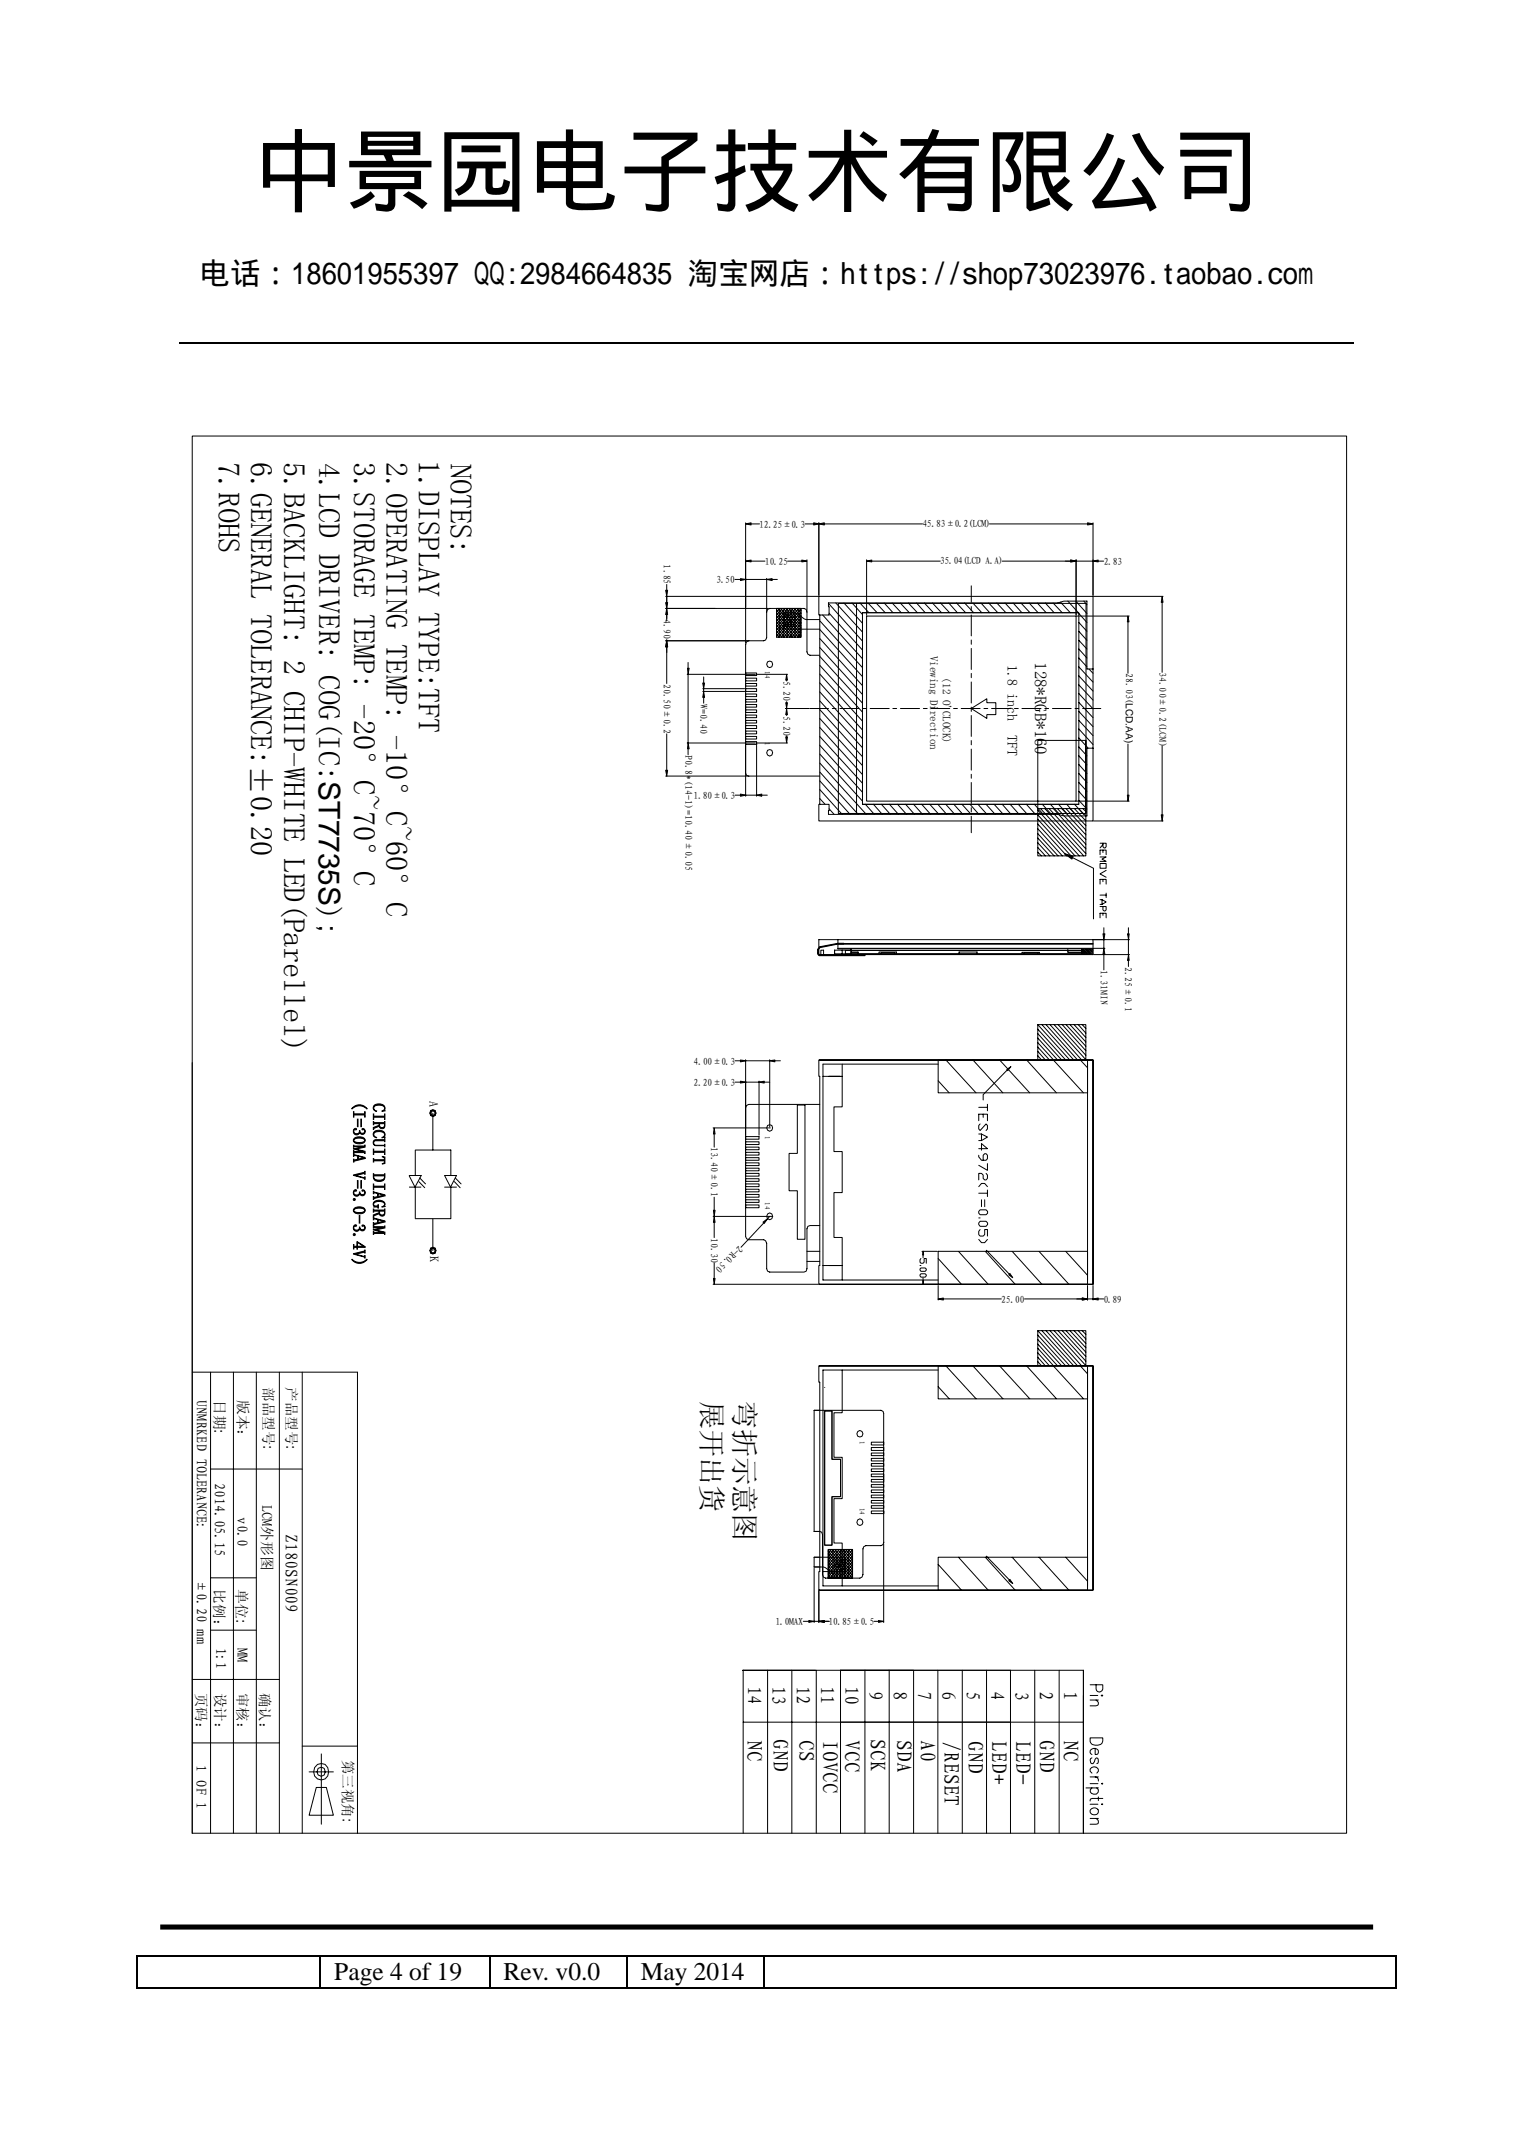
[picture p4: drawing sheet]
<svg xmlns="http://www.w3.org/2000/svg" width="210mm" height="297mm" viewBox="0 0 210 297" stroke-linecap="round" stroke-linejoin="round" font-family="sans-serif">
<path d="M24.9 47.5h163" fill="none" stroke="#000" stroke-width=".25"/>
<path d="M19 271.3h.1v.1h-.1zM193.6 271.3h.2v.1h-.2zM193.6 275.7h.2v.2h-.2z" fill="#000"/>
<path d="M19 271.3h174.8M19 275.8h25.4M19.1 271.4v4.5M44.5 271.4v4.5M44.5 275.8h23.4M67.9 271.4v4.5M68 275.8h18.9M87 271.4v4.5M87.1 275.8h18.9M106 271.4v4.5M106.1 275.8h87.5M193.7 271.4v4.5" fill="none" stroke="#000" stroke-width=".17"/>
<path d="M22.2 267.4h168.3" fill="none" stroke="#000" stroke-width=".71" stroke-linecap="butt"/>
<g fill="none" stroke="#000" stroke-width=".14">
<path d="M103.4 72.7l.8-.2v.3zM103.4 77.9l.8-.2v.3zM103.4 72.7h.1M103.4 77.9h.1M103.4 72.5v16.7M104.2 72.7h1.2M104.2 77.9h1.9M109.3 77.9h1.9M111.2 77.7l.8 .2-.8 .1zM111.7 72.7h1.2M112 77.7v7.1M112.9 72.5l.7 .2-.7 .1z"/>
<path d="M113.6 72.5v10.1M113.6 72.7h.1M113.6 72.7l.8-.2v.3zM114.4 72.7h13.6M120.2 77.9l.7-.2v.3zM120.2 77.7v7.6M120.2 77.9h.1M120.9 77.9h9.6M137.3 72.7h13.6M139 77.9h9.5M148.5 77.7l.8 .2-.8 .1zM149.3 77.7v7.6"/>
<path d="M149.3 77.9h2.4M150.9 72.5l.7 .2-.7 .1zM151.6 72.5v10.1M151.6 77.9l.8-.2v.3zM152.4 77.9h.7M92.3 83.6h.3l-.1 .8zM92.3 81.9h.3l-.1 .8zM92.4 82.7h21.1M92.4 84.4h14.2M92.4 88.9h11.3M92.5 88.9l.1 .8h-.3zM92.5 84.4l.1 .9h-.3z"/>
<path d="M92.5 81.1v.8M92.5 82.7v3.4M92.5 88.7v.2M92.5 89.7v5.1M95.3 93.6h9.5M95.4 92.7h.2l-.1 .9zM95.5 91.9v.8M95.5 93.6v9.5M97.5 94.8h.2l-.1 .7zM97.5 95.5h5.8M97.5 95.9h5.8M97.6 95.9l.1 .9h-.2z"/>
<path d="M97.6 93.9v.8M97.6 95.5v.4M97.6 96.8v.8M102 80.4h.7M102.7 80.3l.7 .1-.7 .1zM103.4 93.4h1.6v.3h-1.6zM103.4 94.1h1.6v.4h-1.6zM103.4 94.8h1.6v.4h-1.6zM103.4 95.5h1.6v.4h-1.6zM103.4 96.3h1.6v.3h-1.6zM103.4 97h1.6v.4h-1.6zM103.4 97.7h1.6v.4h-1.6z"/>
<path d="M103.4 98.5h1.6v.3h-1.6zM103.4 99.2h1.6v.4h-1.6zM103.4 99.9h1.6v.4h-1.6zM103.4 89.4v21.1M103.4 95.5h.1M103.4 95.9h.1M103.4 89.4h.1M103.4 80.4h3M105 93.6h.1M105.1 93.6h4.2M106.4 80.4l.7-.1v.2zM106.4 84.9l.1-.3 .3-.2h4.7l.3 .2 .2 .3"/>
<path d="M106.4 84.9v3.6l-.2 .3-.2 .1h-2.1l-.3 .1-.2 .4M106.4 80.2v4.6M106.4 84.9h.1M106.5 91.8l.3-.1 .3 .1 .1 .4-.1 .3-.3 .1-.3-.1-.1-.3zM107.1 80.4h.7M107.7 84.4h3.4v4h-3.4zM107.7 84.7l3.4 3.7M107.7 85.1l3.1 3.3M107.7 85.5l2.7 2.9M107.7 85.9l2.3 2.5M107.7 86.3l1.9 2.1M107.7 86.7l1.6 1.7"/>
<path d="M107.7 87.1l1.2 1.3M107.7 87.6l.8 .8M107.7 88l.4 .4M107.7 88.4h.1M107.8 84.4l-.1 .1M107.9 84.4l3.2 3.6M108.2 84.4l-.5 .5M108.3 84.4l2.8 3.2M108.6 84.4l-.9 .9M108.7 84.4l2.4 2.8M108.8 85.3h1.5v.4h-.9l-.1 .1-.2-.1h-.3M108.8 86h1.5v.3l-1.5 .1"/>
<path d="M108.8 86.6h.3l.2-.1 .1 .1h.9v.3h-.9l-.1 .1-.2-.1-.3 .1M108.9 84.4l-1.2 1.4M109 98.3h3.3M109 97.5h.2l-.1 .8zM109 84.4l2.1 2.4M109.1 93.6l.1 .8h-.2zM109.1 98.3l.1 .8h-.2zM109.1 94.4v.1M109.1 97.3v.2M109.1 99.1v.2M109.2 85.4l.2 .1-.1 .1zM109.2 86.7l.2 .1-.1 .1z"/>
<path d="M109.3 84.4l-1.6 1.8M109.4 84.4l1.7 2M109.6 86.1h.2v.1h-.2zM109.7 84.4l-2 2.2M109.8 84.4l1.3 1.5M110.1 84.4l-2.4 2.6M110.2 84.4l.9 1.1M110.4 84.4l-2.7 3M110.5 84.4l.6 .7M110.8 84.4l-3.1 3.4M110.9 84.4l.2 .3M111.1 84.5l-3.4 3.7"/>
<path d="M111.1 84.9l-3.1 3.5M111.1 85.3l-2.7 3.1M111.1 85.7l-2.4 2.7M111.1 86.1l-2 2.3M111.1 86.5l-1.6 1.9M111.1 87l-1.3 1.4M111.1 87.4l-.9 1M111.1 87.8l-.5 .6M111.1 88.2l-.1 .2M112 84.9v5.5l.1 .4 .3 .1h1.3M112 84.9h.1M112.4 98.3h2.5"/>
<path d="M113.6 82.7h38v10.1h-.8v-9.4h-3.2l-.8 .3h-31.9l.1 1.6h-1.4zM113.6 82.7h.1M113.7 86h-1.9l-.2-.1a2.42 2.42 0 0 0-2.8-.9v2.3h4.9M113.7 85.3v26.3M113.7 86.1l6 6.5M113.7 87.3l6 6.6M113.7 88.6l6 6.5M113.7 89.8l6 6.6M113.7 91.1l6 6.5M113.7 92.3l6 6.5M113.7 93.5l6 6.6M113.7 94.7l6 6.6"/>
<path d="M113.7 96l6 6.5M113.7 97.2l6 6.5M113.7 98.4l6 6.6M113.7 99.7l6 6.5M114.1 85.3l5.6 6.1M114.9 83.7l4.8 5.2M115 85.1l4.7 5.1M115.5 98.3h.5M116 83.7l3.7 4M116.3 83.7h34.4v29.2h-34.4zM116.5 98.3h2.6M117.1 83.7l2.6 2.8"/>
<path d="M118.2 83.7l1.5 1.6M118.8 83.7v29.2M119.3 83.7l1.2 1.3M119.7 85h30v26.6h-30zM119.7 98.3h.5M120.2 85.5h29.1v25.6M120.2 85.5v25.6h29.1M120.2 85.5h.1M120.4 83.7l1.3 1.3M120.7 98.3h2.7M121.5 83.7l1.3 1.3M122.7 83.7l1.2 1.3"/>
<path d="M123.8 83.7l1.2 1.3M123.9 98.3h.5M124.9 83.7l1.3 1.3M124.9 98.3h2.7M126 83.7l1.3 1.3M127.1 83.7l1.3 1.3M128.1 98.3h.5M128.2 83.7l1.3 1.3M129.2 98.3h2.6M129.3 83.7l1.3 1.3M130.5 83.7l1.2 1.3M131.6 83.7l1.2 1.3"/>
<path d="M132.3 98.3h.5M132.7 83.7l1.3 1.3M133.3 98.3h2.7M133.8 83.7l1.3 1.3M134.7 98.3l2.2-1.4v.6h1.3v1.6h-1.3v.6zM134.7 81.3v2.3M134.7 84.2v.6M134.7 85.3v2.9M134.7 88.8v.6M134.7 90v2.9M134.7 93.4v.6M134.7 94.6v2.9"/>
<path d="M134.7 98.1v.6M134.7 99.3v2.9M135 83.7l1.2 1.3M136.1 83.7l1.2 1.3M136.5 98.3h.5M137.2 83.7l1.2 1.3M137.6 98.3h2.6M138.3 83.7l1.3 1.3M139.4 83.7l1.3 1.3M140.5 83.7l1.3 1.3M140.7 98.3h.6M141.6 83.7l1.3 1.3"/>
<path d="M141.8 98.3h2.6M142.8 83.7l1.2 1.3M143.9 83.7l1.2 1.3M144.9 98.3h.6M145 83.7l1.2 1.3M146 98.3h2.6M146.1 83.7l1.3 1.3M147.1 83.5l1.4 1.5M148.1 83.4l1.5 1.6h-29.9v26.6M149.1 98.3h.6M149.2 83.4l1.6 1.7M149.3 85.5h.1"/>
<path d="M149.4 85.5h7.3M149.7 85.1l1.1 1.3M149.7 86.4l1.1 1.2M149.7 87.6l1.1 1.2M149.7 88.8l1.1 1.2M149.7 90l1.1 1.3M149.7 91.3l1.1 1.2M149.7 92.5l1.9 2.1M149.7 93.8l1.9 2.1M149.7 95l1.9 2.1M149.7 96.2l1.9 2.1M149.7 97.5l1.9 2.1"/>
<path d="M149.7 98.7l1.9 2.1M149.7 99.9l1.9 2.2M150.2 98.3h2.5M150.4 83.4l.4 .5M151.1 92.8l.5 .6M151.6 92.8v11M151.6 82.7h.1M151.8 82.7h9.6M156.5 85.5l.1 .8h-.2zM156.5 86.3v7.1M161.2 82.7l.2 .9h-.3zM161.2 83.6v9.7"/>
<path d="M92.3 106.9h.3l-.1 .8zM92.4 107.7h11.3M92.5 101.8v5.1M95.3 103.1h9.5M95.5 103.9v.8M95.5 103.1l.1 .8h-.2zM102 110.3h.7M102.7 110.2l.7 .1-.7 .2zM103.4 100.7h1.6v.4h-1.6zM103.4 101.4h1.6v.4h-1.6zM103.4 102.2h1.6v.3h-1.6zM103.4 102.9h1.6v.4h-1.6z"/>
<path d="M103.4 107.3l.2 .3 .3 .1h9.8M103.4 110.3h1.6M103.4 103.3h.1M105 110.3l.7-.1v.3zM105 103.1h.1M105 103.4v7.1M105 103.3h.1M105.1 103.1h4.2M105.7 110.3h.7M106.5 104.1l.3-.1 .3 .1 .1 .3-.1 .4-.3 .1-.3-.1-.1-.4zM109 102.2h.2l-.1 .9zM109.1 102.1v.1"/>
<path d="M113.6 111.6h1.4l-.1 1.4h31.9l.8 .2h3.2v-9.4h.8v10.1h-38zM113.7 100.9l6 6.6M113.7 102.2l6 6.5M113.7 103.4l6 6.5M113.7 104.6l6 6.5M113.7 105.9l6.5 7.1M113.7 107.1l5.4 5.9M113.7 108.3l4.2 4.7M113.7 109.5l3.1 3.5M113.7 110.8l.8 .8M115 112.2l.7 .8M119.7 111.6h30"/>
<path d="M120.1 111.6l1.2 1.4M121.2 111.6l1.2 1.4M122.3 111.6l1.2 1.4M123.4 111.6l1.3 1.4M124.5 111.6l1.3 1.4M125.6 111.6l1.3 1.4M126.7 111.6l1.3 1.4M127.9 111.6l1.2 1.4M129 111.6l1.3 1.4M130.1 111.6l1.2 1.4M131.2 111.6l1.3 1.4M132.3 111.6l1.3 1.4"/>
<path d="M133.5 111.6l1.2 1.4M134.6 111.6l1.2 1.4M134.7 102.7v.6M134.7 103.9v2.9M134.7 107.4v.6M134.7 108.6v2.9M134.7 112.1v.5M134.7 113.2v2.3M135.7 111.6l1.2 1.4M136.8 111.6l1.3 1.4M137.9 111.6l1.3 1.4M139 111.6l1.3 1.4"/>
<path d="M140.1 111.6l1.3 1.4M141.3 111.6l1.2 1.4M142.4 111.6l1.3 1.4M143.5 111.6l1.2 1.4M144 102.7h6.6v16h-6.6zM144 118.2l.5 .5M144 117.6l1 1.1M144 116.9l1.6 1.8M144 116.3l2.2 2.4M144 115.7l2.8 3M144 115l3.4 3.7M144 114.3l4 4.4"/>
<path d="M144 113.7l4.6 5M144 113.1l5.1 5.6M144 112.4l5.7 6.3M144 112.2h6.6M144.4 112.2l5.9 6.5M144.6 111.6l1.3 1.4M144.9 112.2l5.7 6.2M145.5 112.2l5.1 5.6M145.7 111.6l1.3 1.4M146.1 112.2l4.5 4.9M146.7 112.2l3.9 4.3M146.9 111.6l1.2 1.4"/>
<path d="M147.3 112.2l3.3 3.6M147.7 118.4l1.2 .4-.2 .4zM147.9 112.2l2.7 3M148 111.6l1.2 1.4M148.4 112.2l2.2 2.4M148.8 119l2.9 1.5v7M149.1 112.2l1.5 1.7M149.1 111.6l1.2 1.4M149.3 111.1h.1M149.4 111.1h7.3M149.6 112.2l1 1M149.7 101.1l1.9 2.2"/>
<path d="M149.7 102.4l1.3 1.4M149.7 103.6l1.1 1.3M149.7 104.9l1.1 1.2M149.7 106.1l1.1 1.2M149.7 107.3l1.1 1.3M149.7 108.6l1.1 1.2M149.7 109.8l1.1 1.2M149.7 111l1.1 1.2M150.2 112.2l.4 .4M151.6 113.9h.1M151.8 113.9h9.6M152.6 119.8h.9v.7h-.9z"/>
<path d="M152.6 117h.9v.5l-.2 .1-.3-.1v-.5M152.6 118.6v-.7h.9v.7M152.6 118.9h.9l-.6 .3 .6 .3h-.9M153 117.2l-.4 .4M153 117.9v.4M156.4 110.3h.2l-.1 .8zM156.5 103.2v7.1M161.1 113.1h.3l-.2 .8zM161.2 103.5v9.6M113.4 131.7l.1 .1v.5h-.1zM113.4 132.3l.2 .1h-.1zM113.5 132.4h.1v.1z"/>
<path d="M113.5 131.6v.2l-.1-.1zM113.6 132.4l.1 .2-.1-.1zM113.7 132.5h6.3v.1h-6.3zM113.7 132.5h6.3M113.7 131.4l2.5-.5v.1l-2.4 .5zM113.7 131.4l.1 .1-.2 .1h-.1zM113.9 132.4v-.6h.4v.6M116.2 130.9h.9v.1h-.9zM116.2 130.4v1.2h35.4M116.2 131.6h35.5M116.2 131h35.4M116.2 130.9h35.4"/>
<path d="M116.8 131.8v.6M117.3 131.9h32.8v.4h-32.8zM118.1 132.2h1v.1v-.1M118.1 131.8h-2.3v.5h35v.1M118.1 132.1h.9v.2M118.1 131.6v.7M121.9 132.3v-.2h2.5v.2M122.2 132.3v-.1h1.9v.1M133.1 132.3v-.2h2.5v.2M141.8 132.3v-.2h2.4v.2M142.1 132.3v-.1h1.9v.1M148.1 131.6v.5h2h-2v-.2"/>
<path d="M150.1 132.3v-.7l.6 .7M150.1 131.8l.4 .5M150.1 132l.3 .3M150.1 132.2l.1 .1M150.3 131.6l.7 .8M150.5 131.6l.7 .8M150.6 131.6l.8 .8M150.8 132.4h.1M150.8 131.6l.8 .8M151 131.6l.6 .7M151.2 131.6l.4 .5M151.4 131.6l.2 .3"/>
<path d="M151.6 131.6v.1M151.6 130.4v2h-38v-2h38.1M151.6 132.4h.1M151.8 130.4h4.9M151.8 132.4h4.9M151.8 131.6h1.5M152.6 122.7v-.7h.9v.7M152.6 124.8h.3l.6 .3-.6 .4h-.3M152.6 125.8h.9v.4l-.2 .2-.3-.2v-.4M152.6 127.3v-.6h.9v.6M152.6 124.2h.9M152.9 124.8v.7"/>
<path d="M153 122v.3M153 126.7v.3M153 129.6h.3l-.2 .8zM153.1 128.7v.9M153.1 130.4v1.2M153.1 132.4v2.2M153.1 131.6l.2 .8h-.3zM153.5 120.8l-.9 .4 .9 .5M153.5 123.9v.6M156.4 129.6h.3l-.1 .8zM156.5 128.7v.9M156.5 130.4v2"/>
<path d="M156.5 133.2v.9M156.6 132.4l.1 .8h-.3zM26.7 147.4v106.9M59.6 154.4h.2l.1 .3-.1 .1zM59.8 154.1l.2-.1v.1l-.1 .1zM59.8 154.1l.1 .1-.1 .2h-.2zM59.8 154.8l.1-.1h.1v.2zM60 154.7h.3l.1 .1-.4 .1zM60 154l.4 .1-.1 .1-.3-.1zM60 154.4v5.2M60.4 154.4h.1l-.1 .4-.1-.1zM60.4 154.1l.1 .3h-.1l-.1-.2z"/>
<path d="M98.9 156.5h7.7M99.1 156.5l.1 .8h-.2zM99.1 157.3v1.9M102 150.1h.7M102 147.2h.7M102.7 150l.7 .1-.7 .2zM102.7 147.1l.7 .1-.7 .1zM103.4 159.9h1.9v.4h-1.9zM103.4 159.2h1.9v.3h-1.9zM103.4 158.4h1.9v.4h-1.9zM103.4 157.7h1.9v.4h-1.9zM103.4 147v24.6l.2 .3 .3 .1h2.1l.2 .1 .2 .4v3.5l.1 .4 .3 .1h4.7l.3-.1 .2-.4v-5.5l.1-.4 .3-.1h1.3"/>
<path d="M103.4 150.1h1.9M103.4 157.7h.1M103.4 147.2h3.4M105.3 150.1l.7-.1v.3zM105.3 150v7.5M105.3 157.7h.1M106 150.1h.8M106.5 156.1l.3-.1 .3 .1 .1 .4-.1 .3-.3 .2-.3-.2-.1-.3zM106.8 156.5h.1M106.8 147v9.3M106.8 147.2l.7-.1v.2zM107.5 147.2h.8"/>
<path d="M110.6 153.3h1.1v18.6h-1.1v-6.7h-1.1v-5.2h1.1zM113.6 147.1h38v31.1h-38v-2.6h.1v-26.3h-.1zM113.6 147.1h38v31.1h-38M113.7 153.2h-9.8l-.3 .2-.2 .3M114.2 149.3h2.6M116.8 147.6v6h-1.1v6.2h1.1v5.7h-1.1v6.2h1.1v5.9M130.2 147.1h20.7v4.5h-20.7zM130.2 147.6h-16v30h16M130.2 149.9l1.5 1.7M131.2 147.1l4.2 4.5M135 147.1l4.1 4.5M135.8 155.5v-.9h1.2v.9"/>
<path d="M135.8 157.3h.4l.8 .5-.8 .4h-.4M135.8 159.4h1.2l-.8-.7v.9M135.8 153.6h1.2M136 155.9l-.2 .2v.5l.2 .2 .8-.9 .2 .2v.5l-.2 .2M136.2 157.3v.9M136.4 154.6v.4M137 153.2v.9M138.7 147.1l4.2 4.5M139.7 148.4l.6-.4-.5 .5zM139.7 148.4l-3.3 3.5v.7M142.4 147.1l4.2 4.5M144 147.1v-4.9h6.6v4.9"/>
<path d="M144 142.2l4.4 4.9M144 142.8l3.8 4.3M144 143.4l3.3 3.7M144 144l2.7 3.1M144 144.7l2.2 2.4M144 145.3l1.6 1.8M144 145.9l1 1.2M144 146.5l.5 .6M144.5 142.2l4.5 4.9M145.1 142.2l4.4 4.9M145.7 142.2l4.4 4.9M146.1 147.1l4.2 4.5"/>
<path d="M146.2 142.2l4.4 4.8M146.8 142.2l3.8 4.2M147.4 142.2l3.2 3.6M147.9 142.2l2.7 3M148.4 142.2l2.2 2.4M149 142.2l1.6 1.8M149.6 142.2l1 1.1M149.9 147.1l1 1M150.1 142.2l.5 .5M150.9 147.6v30M56.7 163.1h1.7l-.8 1.6zM56.7 164.7h1.7"/>
<path d="M57.6 164.7v4.4h4.9v-4.4M57.6 163.1v-3.5h4.9v3.5M58.1 163.9l.8 .9M58.2 163.4l.8 .9M59.6 173.5h.2l.1 .3-.1 .1zM59.8 173.2l.2-.2v.2l-.1 .1zM59.8 173.2l.1 .1-.1 .2h-.2zM59.8 173.9l.1-.1h.1v.2zM60 173.8h.3l.1 .1-.4 .1zM60 173l.4 .2-.1 .1-.3-.1zM60 169.1v4.4M60.4 173.5h.1l-.1 .4-.1-.1z"/>
<path d="M60.4 173.2l.1 .3h-.1l-.1-.2zM61.7 163.1h1.6l-.8 1.6zM61.7 164.7h1.6M63 163.9l.8 .9M63.2 163.4l.8 .9M98.9 178.2h14.6M98.9 168.8h8.2M99 167.9h.2l-.1 .9zM99 177.4h.2l-.1 .8zM99.1 168.8l.1 .8h-.2zM99.1 166.1v1.8M99.1 169.6v2.1"/>
<path d="M99.1 175.2v2.2M103.4 167.2h1.9v.4h-1.9zM103.4 166.5h1.9v.3h-1.9zM103.4 165.7h1.9v.4h-1.9zM103.4 165h1.9v.4h-1.9zM103.4 164.3h1.9v.3h-1.9zM103.4 163.5h1.9v.4h-1.9zM103.4 162.8h1.9v.4h-1.9zM103.4 162.1h1.9v.3h-1.9zM103.4 161.3h1.9v.4h-1.9zM103.4 160.6h1.9v.4h-1.9zM105.9 169.6l.6-.5-.5 .6z"/>
<path d="M106 169.7l-3.2 3.3M106.5 168.4l.3-.1 .3 .1 .1 .4-.1 .3-.3 .1-.3-.1-.1-.3zM106.8 168.8l-.3 .3M107.2 168.8h.1M112 173.6h1.7M112 175h1.7M114.2 175.6h2.6M127.6 175.6h.2M127.8 175.9h.6l.1 .3-.1 .2h-.6l-.2-.2zM127.8 176.7h.6l.1 .3-.1 .2h-.6l-.2-.2zM127.8 174.6l-.2 .2v.3l.2 .2h.3l.1-.2v-.5h.3v.7M127.9 178.2h2.1"/>
<path d="M127.9 173.6h2.1M128 177.7h.1v.5zM128.1 173.6v.5h-.1zM128.1 174.1v.4M128.1 177.3v.4M130.2 173.6h20.7v4.6h-20.7zM130.2 178.4v2M130.2 178.2h.1M130.2 173.6h.1M130.2 174.6l3.2 3.6M133 173.6l4.1 4.6M135.8 160.3v.2l.4 .5h.6l.2-.2v-.5l-.2-.2h-.2l-.2 .2v.7"/>
<path d="M135.8 164.6l.4-.4h.4l.4 .4M135.8 172l.4 .4h.4l.4-.4M135.8 165.5h1.2M135.8 169h.2M136 167.9h.8l.2 .2v.2l-.2 .2h-.8l-.2-.2v-.2zM136 169.4h.8l.2 .3v.2l-.2 .2h-.8l-.2-.2v-.2zM136 170.6l-.2 .2v.5l.2 .2h.4l.2-.2v-.7h.4v.9M136.2 166.5v.9M136.6 166.5v.9M136.7 173.6l4.1 4.6M136.8 162.8l.2 .2v.5l-.2 .2h-.2l-.2-.2v-.5l-.2-.2h-.4v.9M136.8 173.5l3.2 3.3"/>
<path d="M137 161.4v1l-1.2-.7M137 165.1v.9M140.1 176.7l.4 .6-.5-.4zM140.4 173.6l4.1 4.6M144.1 173.6l4.2 4.6M147.8 173.6l3.1 3.3M150.9 178.4v2M150.9 178.2h.1M150.9 179.3h.1M151.6 178.4v2M151.6 178.2h.1M26.7 190.4h22.9v63.9"/>
<path d="M29.2 190.4v63.9M32.4 190.4v63.9M35.6 190.4v63.9M38.8 190.4v63.9M41.9 190.4v63.9M113.6 189.5h38v31.1h-38v-2.6h.1v-26.2h-.1zM113.6 189.5h38v31.1h-38M114.4 195.7h1v6.8h1.2v5.1h-1.2v6.8h-1zM114.4 192.5h.1M116.8 190.1v5.9h-1.1v6.2h1.1v5.7h-1.1v6.2h1.1v5.9M119 198.6l.3-.1 .3 .1 .1 .3-.1 .4-.3 .1-.3-.1-.1-.4zM130.2 189.5h20.7v4.6h-20.7z"/>
<path d="M130.2 190.1h-16v29.9h16M130.2 180.2h.1M130.2 192.4l1.5 1.7M130.2 180.2l.7-.1v.3zM130.9 180.2h8M131.2 189.5l4.2 4.6M135 189.5l4.1 4.6M138.7 189.5l4.2 4.6M142.1 180.2h8M142.4 189.5l4.2 4.6M144 189.5v-4.9h6.6v4.9M144 184.6l4.4 4.9"/>
<path d="M144 185.2l3.8 4.3M144 185.8l3.3 3.7M144 186.5l2.7 3M144 187l2.2 2.5M144 187.7l1.6 1.8M144 188.3l1 1.2M144 188.9l.5 .6M144.5 184.6l4.5 4.9M145.1 184.6l4.4 4.9M145.7 184.6l4.4 4.9M146.1 189.5l4.2 4.6M146.2 184.6l4.4 4.9"/>
<path d="M146.8 184.6l3.8 4.2M147.4 184.6l3.2 3.6M147.9 184.6l2.7 3M148.4 184.6l2.2 2.4M149 184.6l1.6 1.8M149.6 184.6l1 1.2M149.9 189.5l1 1.1M150.1 180.1l.8 .1-.8 .2zM150.1 184.6l.5 .5M150.9 190.1v29.9M150.9 180.2h.8M151.6 180.2l.8-.1v.3z"/>
<path d="M152.4 180.2h.7M29.2 218.9h6.4M29.2 203.8h12.7M112.9 216l4.3 .1 .1 2.1-.2 .2h-1.3l-1.5-1h-1.4M112.9 217.4h.9M112.9 216h.9M112.9 216v1.4M112.9 217.6v7.5M113.7 212.5l.3 .1 .1 .3v5.6l.1 .3 .3 .1h4.8l.3-.1 .1-.3v-3.6l.1-.3 .3-.2h2.1l.3-.1 .1-.3M113.8 212.5h-.9v-16.8h9.3l.3 .1 .1 .3v17.9M114.2 218h2.6M114.9 215h3.4v3.9h-3.4z"/>
<path d="M114.9 215.2l3.4 3.7M114.9 215.6l3 3.3M114.9 216l2.6 2.9M114.9 216.5l2.2 2.4M114.9 216.9l1.9 2M114.9 217.3l1.5 1.6M114.9 217.7l1.1 1.2M114.9 218.1l.8 .8M114.9 218.5l.4 .4M114.9 218.9h.1M115 215l-.1 .1M115.1 215l3.2 3.5"/>
<path d="M115.4 215l-.5 .5M115.4 215l2.9 3.1M115.7 215l-.8 .9M115.8 215l2.5 2.7M116.1 215l-1.2 1.3M116.2 215l2.1 2.3M116.3 217.1h.2v.2h-.2zM116.5 215l-1.6 1.7M116.5 215l1.8 1.9M116.6 218l.7 .1M116.8 217.8h.1l-.1 .2zM116.8 216.5h.1l-.1 .2z"/>
<path d="M116.8 215l-1.9 2.1M116.9 215l1.4 1.5M117.2 215l-2.3 2.5M117.3 217.7h-.3l-.2-.1-.2 .1h-.8v.3M117.3 217h-1.5v.4h.4l.2 .1 .2-.1h.7M117.3 216.4h-.3l-.2-.1-.2 .1h-.8v.3l1.5 .1M117.3 215l1 1M117.6 215l-2.7 3M117.7 215l.6 .6M117.9 215l-3 3.4M118 215l.3 .2M118.3 215l-3.4 3.8"/>
<path d="M118.3 215.4l-3.2 3.5M118.3 215.9l-2.8 3M118.3 216.3l-2.5 2.6M118.3 216.7l-2.1 2.2M118.3 217.1l-1.7 1.8M118.3 217.5l-1.3 1.4M118.3 217.9l-1 1M118.3 218.3l-.5 .6M118.3 218.7l-.2 .2M119 210.9l.3-.2 .3 .2 .1 .3-.1 .3-.3 .1-.3-.1-.1-.3zM120.9 209.6h1.7v.4h-1.7zM120.9 208.9h1.7v.4h-1.7z"/>
<path d="M120.9 208.2h1.7v.3h-1.7zM120.9 207.4h1.7v.4h-1.7zM120.9 206.7h1.7v.4h-1.7zM120.9 206h1.7v.3h-1.7zM120.9 205.3h1.7v.3h-1.7zM120.9 204.5h1.7v.4h-1.7zM120.9 203.8h1.7v.4h-1.7zM120.9 203.1h1.7v.3h-1.7zM120.9 202.3h1.7v.4h-1.7zM120.9 201.6h1.7v.4h-1.7zM120.9 200.1h1.7v.4h-1.7zM122.6 200.8h-1.7v.4h1.7"/>
<path d="M122.6 214.2v10.9M122.6 214h.1M130.2 216h20.7v4.6h-20.7zM130.2 217l3.2 3.6M133 216l4.1 4.6M136.7 216l4.1 4.6M136.8 215.9l3.2 3.3M140.1 219.1l.4 .6-.5-.4zM140.4 216l4.1 4.6M144.1 216l4.2 4.6M147.8 216l3.1 3.4M26.7 233h12.1"/>
<path d="M29.2 226.2h6.4M103.1 238.9h47.2M103.1 231.7v22.6M106.5 231.7v22.6M109.9 231.7v22.6M111.4 224.9h.8M112.2 224.8l.7 .1-.7 .2zM112.9 224.9h.7M113.1 231.7h-10.1h37.2v22.6M113.2 231.7v22.6M113.6 220.8v4.3M113.6 224.9l.8-.1v.3z"/>
<path d="M114.4 224.9h.7M116.6 231.7h33.7v22.6M116.6 231.7v22.6M120 231.7v22.6M121.2 224.9h.7M121.9 224.8l.7 .1-.7 .2zM123.4 231.7v22.6M126.7 231.7v22.6M130.1 231.7v22.6M133.5 231.7v22.6M136.9 231.7v22.6M143.6 231.7v22.6"/>
<path d="M146.9 231.7v22.6M151.2 233.7h1.8v.7a.47 .47 0 0 1-.5 .3 .47 .47 0 0 1-.4-.4v-.6M151.2 235.2h1.1M151.2 235.9h1.2M152.1 235.9l.3 .3-.1 .4-1.1 .1M152.8 235.2h.2l-.1 .1zM26.7 254.3v-193.8h160.1v193.8h-137.2M26.7 241.8h12.1M26.7 254.3h22.9M41.9 242.3h7.7M42.9 245.8h3.3M43.9 248h1.4l.9 3.8h-3.3z"/>
<path d="M44 244.8l.6-.1a1.15 1.15 0 0 1 1 1.1 1.15 1.15 0 0 1-1 1.2 1.16 1.16 0 0 1-1.1-.9 1.16 1.16 0 0 1 .5-1.3zM44.1 245.3l.5-.1 .4 .1 .1 .5-.1 .5-.4 .1-.5-.1-.1-.5zM44.6 243.3v9.8M150.7 248.1h1.7M151.2 241.1h1.8v.5a.79 .79 0 0 1-1.1 .5 .67 .67 0 0 1-.7-.5zM151.2 246.5h1.2M151.2 247.5h1.1M151.2 250.3h1.1M151.2 252.3h1.2M151.3 251a.55 .55 0 0 1 .8-.1 .55 .55 0 0 1 .1 .8 .56 .56 0 0 1-.7 0 .56 .56 0 0 1-.2-.7zM151.5 243.9l-.2 .1-.1 .2 .1 .4 .2 .1a.65 .65 0 0 0 .4-.6l.3-.2 .1 .1 .1 .4-.1 .2-.1 .1M151.5 246l-.3-.3a.57 .57 0 0 1 .6-.6 .57 .57 0 0 1 .6 .6l-.2 .3"/>
<path d="M151.5 248.1l-.2 .2v.3a.59 .59 0 0 0 .6 .3 .59 .59 0 0 0 .5-.6l-.2-.2M151.9 242.6v.8a.33 .33 0 0 0 .5-.2 .57 .57 0 0 0-.6-.6 .57 .57 0 0 0-.6 .6l.3 .2M151.9 246.5a.47 .47 0 0 1 .5 .6M152.1 252.3l.3 .3-.1 .4-1.1 .1M152.4 249.3v.5M152.8 247.5h.2h-.1zM152.8 250.3h.2zM153 249.5h-1.4l-.3 .1-.1 .3"/>
</g>
<g fill="#000">
<path d="M103.4 72.7l.8-.2v.3zM103.4 77.9l.8-.2v.3zM111.2 77.7l.8 .2-.8 .1zM112.9 72.5l.7 .2-.7 .1zM113.6 72.7l.8-.2v.3zM120.2 77.9l.7-.2v.3zM148.5 77.7l.8 .2-.8 .1zM150.9 72.5l.7 .2-.7 .1zM151.6 77.9l.8-.2v.3zM92.5 88.9l.1 .8h-.2zM92.4 83.6h.2l-.1 .8zM92.5 84.4l.1 .9h-.2z"/>
<path d="M92.4 81.9h.2l-.1 .8zM95.4 92.7h.2l-.1 .9zM97.5 94.8h.2l-.1 .7zM97.6 95.9l.1 .9h-.2zM102.7 80.3l.7 .1-.7 .1zM106.4 80.4l.7-.1v.2zM109.1 93.6l.1 .8h-.2zM109 97.5h.2l-.1 .8zM109.1 98.3l.1 .8h-.2zM156.5 85.5l.1 .8h-.2zM161.2 82.7l.2 .9h-.3zM92.4 106.9h.2l-.1 .8z"/>
<path d="M95.5 103.1l.1 .8h-.2zM102.7 110.2l.7 .1-.7 .2zM105 110.3l.7-.1v.3zM109 102.2h.2l-.1 .9zM147.7 118.4l1.2 .4-.2 .4zM156.4 110.3h.2l-.1 .8zM161.1 113.1h.3l-.2 .8zM113.4 131.7l.1 .6h-.1zM113.4 132.3l.2 .1h-.1zM113.5 132.4h.1v.1zM113.5 131.6v.2l-.1-.1zM113.4 131.7l.1 .1v.5z"/>
<path d="M113.4 132.3l.2 .1zM113.6 132.5h.1v.1zM113.5 131.6v.2zM113.5 132.4h.1zM113.6 132.4l.1 .1h-.1zM113.7 131.4l-.1 .2h-.1zM113.7 131.4l.1 .1-.2 .1zM113.8 131.5l2.4-.6v.1zM113.7 131.4l2.5-.5-2.4 .6zM116.2 131l.9-.1v.1zM116.2 130.9h.9l-.9 .1zM153 129.6h.3l-.2 .8z"/>
<path d="M153.1 131.6l.2 .8h-.3zM156.4 129.6h.3l-.1 .8zM156.6 132.4l.1 .8h-.3zM59.6 154.4h.2v.4zM59.8 154.1l.1 .1-.3 .2zM59.8 154.8l.1-.1 .1 .2zM59.8 154.4l.1 .3-.1 .1zM59.6 154.4l.3-.2-.1 .2zM59.9 154.7h.1v.2zM60 154.7l.4 .1-.4 .1zM60 154.7h.3l.1 .1zM59.8 154.1l.2-.1v.1z"/>
<path d="M59.8 154.1h.2l-.1 .1zM60.4 154.4h.1l-.2 .3zM60 154l.3 .2-.3-.1zM60.5 154.4l-.1 .4-.1-.1zM60.4 154.1v.3l-.1-.2zM60 154l.4 .1-.1 .1zM60.4 154.1l.1 .3h-.1zM99.1 156.5l.1 .8h-.2zM102.7 150l.7 .1-.7 .2zM102.7 147.1l.7 .1-.7 .1zM105.3 150.1l.7-.1v.3zM106.8 147.2l.7-.1v.2z"/>
<path d="M139.7 148.4l.6-.4-.5 .5zM59.6 173.5h.2v.4zM59.8 173.2l.1 .1-.3 .2zM59.9 173.8l.1 .2-.2-.1zM59.8 173.5l.1 .3-.1 .1zM59.6 173.5l.3-.2-.1 .2zM59.9 173.8h.1v.2zM60 173.8l.4 .1-.4 .1zM60 173.8h.3l.1 .1zM59.8 173.2l.2-.2v.2zM59.8 173.2h.2l-.1 .1zM60.4 173.5h.1l-.2 .3z"/>
<path d="M60 173l.3 .3-.3-.1zM60.5 173.5l-.1 .4-.1-.1zM60.4 173.2v.3l-.1-.2zM60 173l.4 .2-.1 .1zM60.4 173.2l.1 .3h-.1zM99 167.9h.2l-.1 .9zM99.1 168.8l.1 .8h-.2zM99 177.4h.2l-.1 .8zM105.9 169.6l.6-.5-.5 .6zM128 177.7h.1v.5zM128.1 173.6v.5h-.1zM140.1 176.7l.4 .6-.5-.4z"/>
<path d="M130.2 180.2l.7-.1v.3zM150.1 180.1l.8 .1-.8 .2zM151.6 180.2l.8-.1v.3zM140.1 219.1l.4 .6-.5-.4zM112.2 224.8l.7 .1-.7 .2zM113.6 224.9l.8-.1v.3zM121.9 224.8l.7 .1-.7 .2z"/>
<path d="M108.1 85.4l.1 .3h-.1z" fill-rule="evenodd"/>
<path d="M108.1 85.4a.33 .33 0 0 0 .5 .2v.1h-.1z" fill-rule="evenodd"/>
<path d="M108.1 86.8l.6 .2-.3-.1-.1 .1v-.1h-.2z" fill-rule="evenodd"/>
<path d="M108.1 87h.2l.1-.1v.1h.3l-.5 .2z" fill-rule="evenodd"/>
<path d="M108.1 86h.6v.2l-.3-.2-.3 .2z" fill-rule="evenodd"/>
<path d="M108.1 85.8h.6v.2h-.6z" fill-rule="evenodd"/>
<path d="M108.1 86.4h.5l.1 .1-.6 .1z" fill-rule="evenodd"/>
<path d="M108.1 85.1l.3-.1 .2 .2 .1-.1v.2l-.3-.2-.3 .2z" fill-rule="evenodd"/>
<path d="M108.1 84.9h.6v.2h-.6z" fill-rule="evenodd"/>
<path d="M108.5 85.4l.1 .1v.2z" fill-rule="evenodd"/>
<path d="M117.5 218.2l.1 .3h-.1z" fill-rule="evenodd"/>
<path d="M117.5 218.2l.3 .2 .2-.1v.1h-.3z" fill-rule="evenodd"/>
<path d="M117.5 216.3l.5 .2-.3-.1-.1 .1z" fill-rule="evenodd"/>
<path d="M117.5 216.5h.1l.1-.1v.1h.3l-.5 .1z" fill-rule="evenodd"/>
<path d="M117.5 217l.3-.1 .1 .2 .1-.1v.2l-.2-.2-.3 .2z" fill-rule="evenodd"/>
<path d="M117.5 216.9h.5v.1h-.5z" fill-rule="evenodd"/>
<path d="M117.5 217.3v.1h.4v-.1l.1 .2h-.5v.1z" fill-rule="evenodd"/>
<path d="M117.5 217.9h.5v.2l-.2-.2-.3 .2z" fill-rule="evenodd"/>
<path d="M117.5 217.7h.5v.2l-.1-.1-.4 .1z" fill-rule="evenodd"/>
<path d="M117.8 218.2h.2v.2z" fill-rule="evenodd"/>
</g>
<text font-size="12.7" x="35.1" y="28.2">中景园电子技术有限公司</text>
<g font-size="4.2">
<text x="27.7" y="39.4">电话：18601955397 QQ:2984664835 淘宝网店：https://shop73023976.taobao.com</text>
<text x="30.3" y="64.1" transform="rotate(90 30.3 64.1)">7.ROHS</text>
<text x="34.8" y="64.1" transform="rotate(90 34.8 64.1)">6.GENERAL TOLERANCE:±0.20</text>
<text x="39.4" y="64.1" transform="rotate(90 39.4 64.1)">5.BACKLIGHT: 2 CHIP-WHITE LED(Parellel)</text>
<text x="44.2" y="64.2" transform="rotate(90 44.2 64.2)">4.LCD DRIVER: COG(IC:ST7735S);</text>
<text x="49.1" y="64.1" transform="rotate(90 49.1 64.1)">3.STORAGE TEMP: -20°C~70°C</text>
<text x="53.6" y="64.1" transform="rotate(90 53.6 64.1)">2.OPERATING TEMP: -10°C~60°C</text>
<text x="58" y="63.9" transform="rotate(90 58 63.9)">1.DISPLAY TYPE:TFT</text>
<text x="62.5" y="64.3" transform="rotate(90 62.5 64.3)">NOTES:</text>
</g>
<g font-size="3.9">
<text x="97.4" y="194.3" transform="rotate(90 97.4 194.3)">展开出货</text>
<text x="102" y="194.3" transform="rotate(90 102 194.3)">弯折示意图</text>
</g>
<g font-size="3.5">
<text x="46.4" y="274.7">Page 4 of 19</text>
<text x="69.9" y="274.7">Rev. v0.0</text>
<text x="88.9" y="274.7">May 2014</text>
</g>
<g font-size="3">
<text x="103.6" y="241.4" transform="rotate(90 103.6 241.4)">NC</text>
<text x="107.2" y="241.3" transform="rotate(90 107.2 241.3)">GND</text>
<text x="110.8" y="241.4" transform="rotate(90 110.8 241.4)">CS</text>
<text x="114.1" y="241.4" transform="rotate(90 114.1 241.4)">IOVCC</text>
<text x="117.1" y="241.4" transform="rotate(90 117.1 241.4)">VCC</text>
<text x="120.7" y="241.3" transform="rotate(90 120.7 241.3)">SCK</text>
<text x="124.4" y="241.4" transform="rotate(90 124.4 241.4)">SDA</text>
<text x="127.6" y="241.4" transform="rotate(90 127.6 241.4)">A0</text>
<text x="130.9" y="241.6" transform="rotate(90 130.9 241.6)">/RESET</text>
<text x="134.3" y="241.6" transform="rotate(90 134.3 241.6)">GND</text>
<text x="137.6" y="241.6" transform="rotate(90 137.6 241.6)">LED+</text>
<text x="140.9" y="241.6" transform="rotate(90 140.9 241.6)">LED-</text>
<text x="144.2" y="241.4" transform="rotate(90 144.2 241.4)">GND</text>
<text x="147.5" y="241.4" transform="rotate(90 147.5 241.4)">NC</text>
</g>
<g font-size="2.7">
<text x="103.7" y="233.9" transform="rotate(90 103.7 233.9)">14</text>
<text x="107.1" y="233.9" transform="rotate(90 107.1 233.9)">13</text>
<text x="110.5" y="233.9" transform="rotate(90 110.5 233.9)">12</text>
<text x="113.8" y="233.9" transform="rotate(90 113.8 233.9)">11</text>
<text x="117.2" y="233.9" transform="rotate(90 117.2 233.9)">10</text>
<text x="120.5" y="234.7" transform="rotate(90 120.5 234.7)">9</text>
<text x="123.9" y="234.7" transform="rotate(90 123.9 234.7)">8</text>
<text x="127.3" y="234.7" transform="rotate(90 127.3 234.7)">7</text>
<text x="130.7" y="234.7" transform="rotate(90 130.7 234.7)">6</text>
<text x="134" y="234.7" transform="rotate(90 134 234.7)">5</text>
<text x="137.4" y="234.7" transform="rotate(90 137.4 234.7)">4</text>
<text x="140.8" y="234.7" transform="rotate(90 140.8 234.7)">3</text>
<text x="144.2" y="234.7" transform="rotate(90 144.2 234.7)">2</text>
<text x="147.6" y="234.7" transform="rotate(90 147.6 234.7)">1</text>
</g>
<g font-size="2.4">
<text x="49" y="152.8" transform="rotate(90 49 152.8)">(I=30MA V=3.0-3.4V)</text>
<text x="51.8" y="153.1" transform="rotate(90 51.8 153.1)">CIRCUIT DIAGRAM</text>
<text x="39.6" y="212.9" transform="rotate(90 39.6 212.9)">Z180SN009</text>
</g>
<text font-size="2.3" x="143.6" y="91.9" transform="rotate(90 143.6 91.9)">128*RGB*160</text>
<g font-size="2">
<text x="27.3" y="194.2" transform="rotate(90 27.3 194.2)">UNMRKED TOLERANCE:</text>
<text x="29.8" y="194.2" transform="rotate(90 29.8 194.2)">日期:</text>
<text x="33" y="194.2" transform="rotate(90 33 194.2)">版本：</text>
<text x="36.6" y="192.5" transform="rotate(90 36.6 192.5)">部品型号:</text>
<text x="39.7" y="192.5" transform="rotate(90 39.7 192.5)">产品型号:</text>
<text x="29.8" y="205.7" transform="rotate(90 29.8 205.7)">2014.05.15</text>
<text x="36.3" y="208.7" transform="rotate(90 36.3 208.7)">LCM外形图</text>
<text x="32.9" y="210.5" transform="rotate(90 32.9 210.5)">v0.0</text>
<text x="27.3" y="219" transform="rotate(90 27.3 219)">±0.20 mm</text>
<text x="29.7" y="220.5" transform="rotate(90 29.7 220.5)">比例：</text>
<text x="32.8" y="220.5" transform="rotate(90 32.8 220.5)">单位:</text>
<text x="30" y="228.6" transform="rotate(90 30 228.6)">1:1</text>
<text x="32.9" y="228.6" transform="rotate(90 32.9 228.6)">MM</text>
<text x="27.2" y="234.9" transform="rotate(90 27.2 234.9)">页码：</text>
<text x="29.8" y="234.9" transform="rotate(90 29.8 234.9)">设计：</text>
<text x="33" y="234.9" transform="rotate(90 33 234.9)">审核：</text>
<text x="36.1" y="234.9" transform="rotate(90 36.1 234.9)">确认：</text>
<text x="27.2" y="244.9" transform="rotate(90 27.2 244.9)">1 OF 1</text>
<text x="47.6" y="244.1" transform="rotate(90 47.6 244.1)">第三视角:</text>
</g>
<g font-size="1.9">
<text x="139.8" y="92.3" transform="rotate(90 139.8 92.3)">1.8 inch</text>
<text x="139.8" y="101.9" transform="rotate(90 139.8 101.9)">TFT</text>
</g>
<g font-size="1.7">
<text x="59.6" y="152.8" transform="rotate(90 59.6 152.8)">A</text>
<text x="59.7" y="174.3" transform="rotate(90 59.7 174.3)">K</text>
</g>
<g font-size="1.5">
<text x="129.1" y="91" transform="rotate(90 129.1 91)">Viewing Direction</text>
<text x="130.8" y="94" transform="rotate(90 130.8 94)">(12 O'CLOCK)</text>
</g>
<g font-size="1.4">
<text x="105.3" y="73.2">12.25±0.3</text>
<text x="128" y="73.2">45.83±0.2(LCM)</text>
<text x="92" y="78.3" transform="rotate(90 92 78.3)">1.85</text>
<text x="99.4" y="80.9">3.50</text>
<text x="106.1" y="78.4">10.25</text>
<text x="130.4" y="78.3">35.04(LCD A.A)</text>
<text x="153.1" y="78.4">2.83</text>
<text x="92" y="85.9" transform="rotate(90 92 85.9)">4.90</text>
<text x="92" y="94.9" transform="rotate(90 92 94.9)">20.50±0.2</text>
<text x="108.6" y="94.5" transform="rotate(90 108.6 94.5)">5.20</text>
<text x="156.2" y="93.4" transform="rotate(90 156.2 93.4)">28.03(LCD.AA)</text>
<text x="160.8" y="93.3" transform="rotate(90 160.8 93.3)">34.00±0.2(LCM)</text>
<text x="97.2" y="97.7" transform="rotate(90 97.2 97.7)">W=0.40</text>
<text x="108.6" y="99.3" transform="rotate(90 108.6 99.3)">5.20</text>
<text x="95" y="104.8" transform="rotate(90 95 104.8)">P0.8*(14-1)=10.40±0.05</text>
<text x="96.2" y="110.8">1.80±0.3</text>
<text x="152.7" y="134.6" transform="rotate(90 152.7 134.6)">1.31MIN</text>
<text x="156.1" y="134.1" transform="rotate(90 156.1 134.1)">2.25±0.1</text>
<text x="96.2" y="147.7">4.00±0.3</text>
<text x="96.2" y="150.7">2.20±0.3</text>
<text x="98.6" y="159.2" transform="rotate(90 98.6 159.2)">13.40±0.1</text>
<text x="98.6" y="171.7" transform="rotate(90 98.6 171.7)">10.30</text>
<text x="102.5" y="172.7" transform="rotate(136 102.5 172.7)">2-R0.50</text>
<text x="138.9" y="180.7">25.00</text>
<text x="153.1" y="180.7">0.89</text>
<text x="107.6" y="225.5">1.0MAX</text>
<text x="114.9" y="225.5">10.85±0.5</text>
</g>
<g font-size="1">
<text x="106.1" y="93.2" transform="rotate(90 106.1 93.2)">14</text>
<text x="106.1" y="102.9" transform="rotate(90 106.1 102.9)">1</text>
<text x="106.1" y="157.5" transform="rotate(90 106.1 157.5)">1</text>
<text x="106.1" y="166.8" transform="rotate(90 106.1 166.8)">14</text>
<text x="119.2" y="200" transform="rotate(90 119.2 200)">1</text>
<text x="119.2" y="209.2" transform="rotate(90 119.2 209.2)">14</text>
</g>
</svg>
